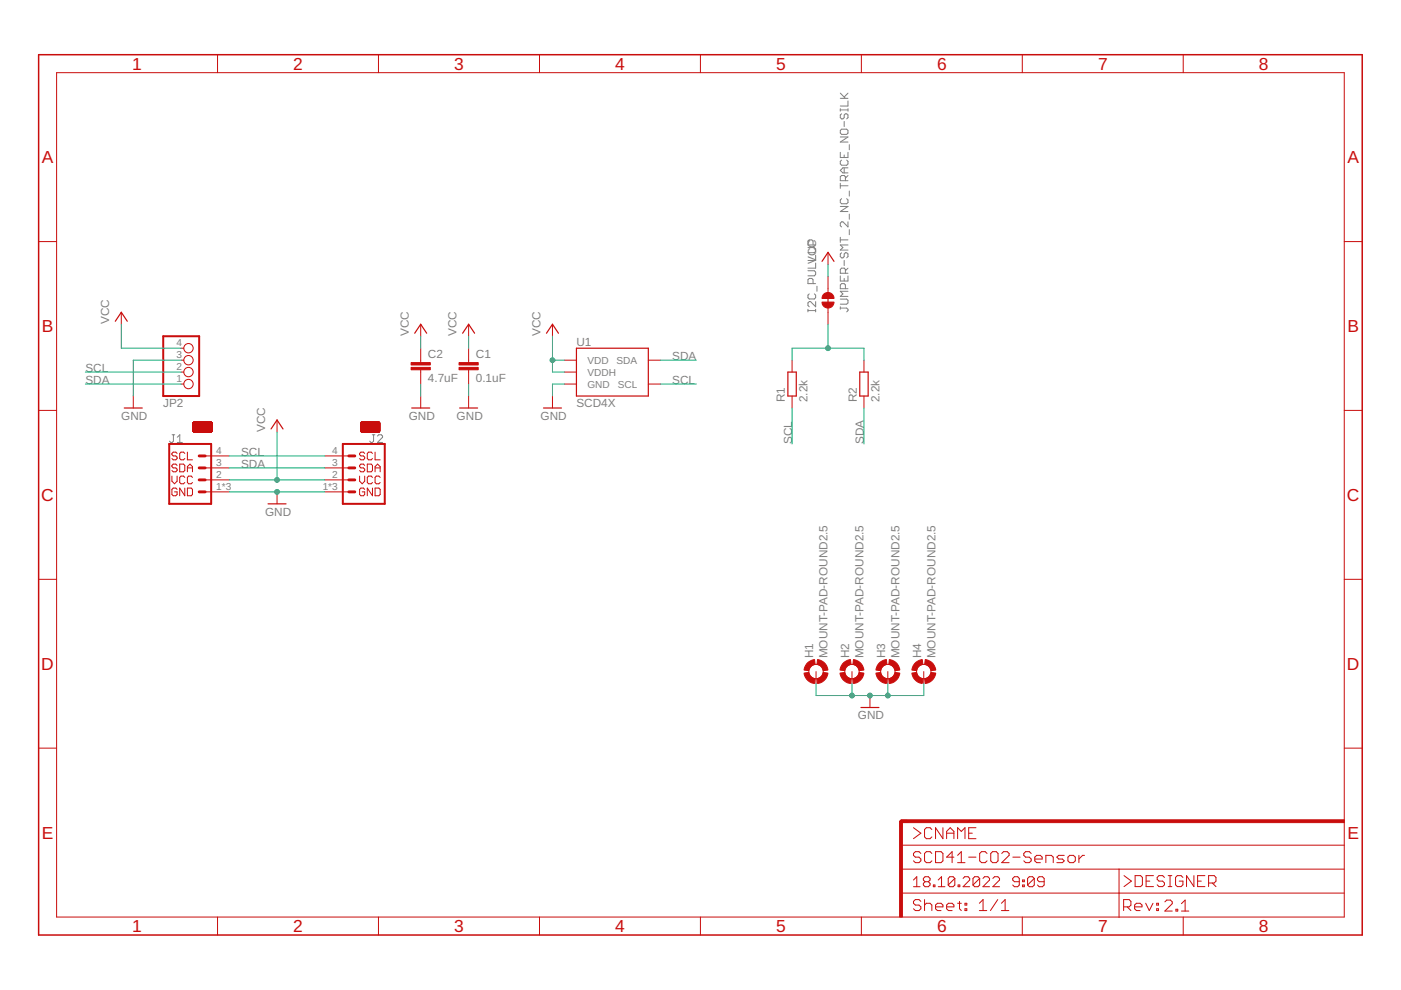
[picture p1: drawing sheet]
<svg xmlns="http://www.w3.org/2000/svg" width="297mm" height="210mm" viewBox="0 0 297 210" stroke-linecap="round" stroke-linejoin="round" font-family="sans-serif">
<g fill="none" stroke="#808080" stroke-width=".21">
<path d="M178.2 19.7l1 1.1M179.8 19.7l-.8 .9M178.2 27.7l.2-.3h1.1l.3 .3v.5l-.3 .3h-1.1l-.2-.3zM178.2 32.3v1.1h1.6v-1.1M178.2 23v.6M178.2 38.9v1M178.2 39.4h1.6M178.2 29h1.6l-1.6 1.1h1.6M178.2 23.3h1.6M178.2 20.8h1.6M178.4 24.1l-.2 .3v.5l.2 .3h.3l.3-.3v-.5l.2-.3h.3l.3 .3v.5l-.3 .3M178.4 34l-.2 .2v.6l.2 .2h1.1l.3-.2v-.6l-.3-.2"/>
<path d="M179 25.8v1M179 32.9v.5M179 35.6v1.1M179.2 38.3v-.8l-.2-.3h-.6l-.2 .3v.8h1.6M179.8 21.4v1.1h-1.6M179.8 23v.6M179.8 37.2l-.6 .6M179.8 35.6h-1.1l-.5 .5 .5 .6h1.1M180.1 30.7v1M171.3 52.5h1.4l.2 .3v.5l-.2 .3h-1.4M171.3 57.4h1.4l.2 .3v.5l-.2 .3h-1.4M172.4 51.9v-.8l-.3-.2h-.5l-.3 .2v.8h1.6"/>
<path d="M172.9 55.8v1.1h-1.6M172.9 54.1v1.1h-1.6M178.2 58.5v1.1h1.6v-1.1M178.2 50.3v1.1M178.2 50.9h1.6M178.2 43.8h1.6l-1.6 1.1h1.6M178.4 42.1l-.2 .3v.5l.2 .3h1.1l.3-.3v-.5l-.3-.3M178.4 53.6l-.2 .2v.6l.2 .3h.3l.3-.3v-.6l.2-.2h.3l.3 .2v.6l-.3 .3M179 55.2v1.1M179 59v.6M179.2 57.9v-.8l-.2-.2h-.6l-.2 .2v.8h1.6M179.8 47v1.1l-1.1-1.1h-.3l-.2 .3v.6l.2 .2"/>
<path d="M179.8 56.9l-.6 .5M179.8 51.9h-1.6l.5 .6-.5 .5h1.6M180.1 40.5v1.1M180.1 45.4v1.1M180.1 48.7v1.1M171.3 65.8h1.6M171.3 65.6v.5M171.6 62.3l-.3 .3v.5l.3 .3h1.1l.2-.3v-.5l-.2-.3M172.4 60.1v-.8l-.3-.3h-.5l-.3 .3v.8h1.6M172.9 63.9v1.1l-1-1.1h-.3l-.3 .3v.6l.3 .2M172.9 65.6v.5M173.2 60.7v1.1"/>
<path d="M178.2 65.3h1.3l.3 .3v.2l-.3 .3M178.2 63.4h1.3l.3 .3v.5l-.3 .3h-1.3M178.2 65v.6M179.2 61.2v-.8l-.2-.3h-.6l-.2 .3v.8h1.6M179.8 61.8h-1.6l.5 .5-.5 .5h1.6M36.5 92.2h.5M36.8 92.2v1.3l-.3 .3h-.3l-.3-.3M37.6 93.8h1.1M37.6 92.7l.5-.5v1.6M78.9 92.2h.6M79.2 92.2v1.3l-.3 .3h-.2l-.3-.3M80 92.5l.3-.3h.5l.3 .3v.2l-1.1 1.1h1.1"/>
</g>
<g fill="none" stroke="#c90d0c" stroke-width=".25">
<path d="M174.3 55.4l1.3-1.9 1.2 1.9M24.4 68.1l1.3-1.9 1.3 1.9M87.9 70.7l1.3-2 1.3 2M98.1 70.7l1.3-2 1.2 2M115.9 70.7l1.2-2 1.3 2M122.2 73.8h15.3v10.2h-15.3zM167 78.9h1.8v5.1h-1.8zM175.6 62.7v1.7M182.3 78.9h1.8v5.1h-1.8zM26.4 86.5h3.8M57.5 91l1.2-2 1.3 2M87.3 86.5h3.8"/>
<path d="M97.5 86.5h3.8M115.2 86.5h3.8M56.8 106.8h3.8M182.5 150h3.9"/>
</g>
<g fill="none" stroke="#c90d0c" stroke-width=".21">
<path d="M12 15.4h273v179h-273zM46.1 11.6v3.8M80.2 11.6v3.8M114.4 11.6v3.8M148.5 11.6v3.8M182.6 11.6v3.8M216.7 11.6v3.8M250.9 11.6v3.8M8.2 51.2h3.8M175.6 53.5v2.5M175.6 58.6v3.4M285 51.2h3.8"/>
<path d="M25.7 66.2v2.5M38.4 76.4h.6M38.4 78.9h.6M38.4 73.8h.6M89.2 68.7v2.6M89.2 73.8v3.1M89.2 78.4v3M99.4 68.7v2.6M99.4 73.8v3.1M99.4 78.4v3M117.1 68.7v2.6M119.7 76.4h2.5"/>
<path d="M119.7 78.9h2.5M137.5 76.4h2.5M167.9 76.4v2.5M175.6 65.3v3.4M183.2 76.4v2.5M8.2 87h3.8M28.3 84v2.5M37.5 98.7l-.2-.3h-.6l-.3 .3v.2l.3 .3h.6l.2 .3v.3l-.2 .2h-.6l-.3-.2M37.5 96.1l-.2-.2h-.6l-.3 .2v.3l.3 .3h.6l.2 .2v.3l-.2 .3h-.6l-.3-.3M38.1 98.4h.8l.3 .3v1.1l-.3 .2h-.8zM38.4 81.4h.6M39.2 96.1l-.3-.2h-.5l-.3 .2v1.1l.3 .3h.5l.3-.3"/>
<path d="M39.7 99.2h1.1M39.7 95.9v1.6h1.1M41 91.5h3.9M41 91.4h4M41 91.4h.2M41 91.3h.1M41 91.2h.1M41 91.1h.1M41 91h.1M41 90.9h.1M41 90.8h.1M41 90.7h.1"/>
<path d="M41 90.6h.1M41 90.5h.1M41 90.4h.1M41 90.3h.1M41 90.1h1.1M41 89.8h4M41 89.8h1.4M41 89.7h1.3M41 89.6h4M41 89.6h3.9M41 89.5h3.9M41 91.6h3.9"/>
<path d="M41.1 89.5h3.7M41.3 91.4h2.7M41.3 91.3h2.7M41.3 91.2h2.7M41.3 91.1h2.7M41.3 90.8h.4M41.3 90.7h.4M41.3 90.6h.4M41.3 90.5h.4M41.3 90.4h.4M41.3 90.3h.4M41.3 91.1h.1"/>
<path d="M41.3 90.9h.4M41.4 90.9h.2M41.5 91h.1M41.5 91.1h.1M41.6 91.1h.2M41.7 91h.1M41.9 91.1h.1M41.9 90.9h.6M41.9 90.8h.7M41.9 90.7h.7M41.9 90.6l.7 .1M41.9 90.6h.6"/>
<path d="M41.9 90.5l.5 .1M41.9 90.5h.4M41.9 90.4h.3M41.9 90.3h.2M41.9 91l.3 .1M42.1 91h-.2M42.1 90.2h-1.1M42.1 90.1h-1.1M42.1 90l-1.1 .1M42.2 90h-1.2M42.2 90.3h.8M42.2 90.1h2.8"/>
<path d="M42.3 91.1h.1M42.3 90.3h.7M42.3 89.9l-1.3 .1M42.3 90.1h2.7M42.3 90v.1M42.3 91h.1M42.3 90.4h.7M42.4 90h.2M42.4 89.7h.1M42.4 91.1h.1M42.4 91h.1M42.4 90.4h.6"/>
<path d="M42.4 89.9h.1M42.4 89.7l.1 .1M42.5 90h.1M42.5 91.1h.7M42.5 89.8h2.5M42.5 89.9h.1M42.6 90.5h.4M42.6 89.7h2.4M42.6 90.9h-.7M42.6 90.8l-.7 .1M42.7 91h.4M42.7 90.5h.3"/>
<path d="M42.7 91h.3M42.7 90h2.3M42.7 90.6h.3M42.7 89.9h2.3M42.7 90.9h.3M42.8 90.9h.2M42.8 90.8h.2M42.8 90.7h.2M43.1 90.8h.4M43.1 90.7h.4M43.1 90.6h.4M43.1 90.5h.4"/>
<path d="M43.1 90.4h.4M43.1 90.3h.4M43.2 90.9h.3M43.2 91.1h.1M43.3 91.1h.1M43.3 91h.1M43.4 91.1h.2M43.5 99.2h5.1M43.5 96.7h5.1M43.5 91h.1M43.5 90.8h-.4M43.7 91h.3"/>
<path d="M43.7 90.9h.3M43.7 90.8h.3M43.7 90.7h.3M43.7 90.6h.3M43.7 90.5h.3M43.7 90.4h.3M43.7 90.3h.3M43.7 90.3h.2M44.1 90.4h.1M44.1 91.4h.9M44.1 91.3h.9M44.1 91.2h.9"/>
<path d="M44.1 91.1h.9M44.1 91l.2 .1M44.1 91h.1M44.1 90.8h.5M44.1 90.7h.5M44.1 90.6h.5M44.1 90.5h.5M44.2 90.9h.4M44.2 90.4h.4M44.2 90.3h-.1M44.2 90.9h.3M44.2 90.4h.3"/>
<path d="M44.3 90.3h-.2M44.3 91.1h.1M44.3 91h.1M44.3 90.2v.1M44.3 90.3l.1 .1M44.4 90.2h.1M44.4 91h.1M44.4 91.1h.1M44.5 91.1h.5M44.5 90.3h.5M44.6 90.8h-.5M44.6 90.3h.4"/>
<path d="M44.6 91h.4M44.7 91h.3M44.7 90.4h.3M44.7 90.9h.3M44.7 90.8h.3M44.7 90.5h.3M44.8 90.7h.2M44.8 90.6h.2M45 90.2h-2.8M45 89.9h-4M58.7 89v2.6M68.9 99.2h5.1"/>
<path d="M68.9 96.7h5.1M76.5 91.4h4M76.5 91.4h.2M76.5 91.3h.2M76.5 91.2h.2M76.5 91.1h.2M76.5 91h.2M76.5 90.9h.2M76.5 90.8h.2M76.5 90.7h.2M76.5 90.6h.2M76.5 90.5h.2"/>
<path d="M76.5 90.4h.2M76.5 90.3h.2M76.5 90.1h1.1M76.5 90h1.2M76.5 89.8h4M76.5 89.8h1.4M76.5 89.7h1.4M76.5 89.7h1.3M76.5 91.5h4M76.5 89.6h4M76.6 91.5h3.9M76.6 89.5h3.8"/>
<path d="M76.6 91.6h3.8M76.8 91.2h2.7M76.8 91.1h2.7M76.8 91l.1 .1M76.9 91.4h2.6M76.9 91.3h2.6M76.9 90.8h.4M76.9 90.7h.4M76.9 90.6h.4M76.9 90.5h.4M76.9 90.4h.4M76.9 90.3h.4"/>
<path d="M76.9 90.9h.3M77 91h.1M77.1 91.1h.1M77.1 91h.1M77.1 91.1h.2M77.2 91h.1M77.3 91h.1M77.3 98.7l-.3-.3h-.5l-.3 .3v.2l.3 .3h.5l.3 .3v.3l-.3 .2h-.5l-.3-.2M77.3 96.1l-.3-.2h-.5l-.3 .2v.3l.3 .3h.5l.3 .2v.3l-.3 .3h-.5l-.3-.3M77.4 90.9h.7M77.4 90.8h.8M77.4 90.7h.8"/>
<path d="M77.4 90.6l.7 .1M77.4 90.6h.7M77.4 90.5l.6 .1M77.4 90.5h.5M77.4 90.4h.4M77.4 90.4h.3M77.4 90.3h.3M77.4 91.1h.1M77.4 90.9h.2M77.5 91l.3 .1M77.5 91h.1M77.6 90.2h-1.1"/>
<path d="M77.7 90.1h-1.2M77.7 90.9h.4M77.7 90h-1.2M77.8 90.2h2.7M77.8 90.3h.7M77.8 90.1h2.7M77.8 89.9l-1.3 .1M77.8 91.1h.1M77.9 90v.1M77.9 90.1h2.6M77.9 98.4h.8l.3 .3v1.1l-.3 .2h-.8zM77.9 91h.1"/>
<path d="M77.9 90.4h.6M77.9 90h.2M77.9 89.7h.2M78 89.7v.1M78 91h.1M78 90.4h.5M78 91.1h.1M78 89.9h.1M78.1 89.8h2.4M78.1 90h.1M78.1 91.1h.6M78.1 89.9h.1"/>
<path d="M78.1 90.5h.4M78.1 89.7h2.4M78.2 90.8l-.8 .1M78.2 89.7h2.3M78.2 90.5h.3M78.2 91h.4M78.3 91h.3M78.3 90h2.2M78.3 89.9h2.2M78.3 90.6h.2M78.3 90.9h.2M78.3 90.8h.2"/>
<path d="M78.3 90.7h.2M78.7 90.7h.4M78.7 90.6h.4M78.7 90.5h.4M78.7 90.4h.4M78.7 90.3h.4M78.7 90.8h.4M78.7 90.9h.4M78.7 90.9h.3M78.8 91.1h.1M78.9 91.1h.1M78.9 91h.1"/>
<path d="M78.9 91.1h.2M79 96.1l-.3-.2h-.6l-.2 .2v1.1l.2 .3h.6l.3-.3M79.1 91h.1M79.1 91h-.1M79.2 91h.3M79.2 90.9h.3M79.2 90.8h.3M79.2 90.7h.3M79.2 90.6h.3M79.2 90.5h.3M79.2 90.4h.3M79.2 90.3h.3"/>
<path d="M79.5 99.2h1.1M79.5 95.9v1.6h1.1M79.7 90.4h.1M79.7 91.4h.8M79.7 91.3h.8M79.7 91.2h.8M79.7 91.1h.8M79.7 91l.1 .1M79.7 91h.1M79.7 90.8h.4M79.7 90.8h.5M79.7 90.7h.5"/>
<path d="M79.7 90.6h.5M79.7 90.5l.5 .1M79.7 90.5h.4M79.7 90.9h.4M79.7 90.4h.4M79.7 90.3h.1M79.8 90.4h.3M79.8 90.3h-.1M79.9 91.1h.1M79.9 91h.1M79.9 90.2v.1M79.9 90.4h.1"/>
<path d="M79.9 90.2h.1M80 91.1h.1M80 90.2h.1M80.1 91.1h.4M80.1 90.3h.4M80.2 90.3h.3M80.2 91h.3M80.2 90.4h.3M80.3 90.9h.2M80.3 90.4h.2M80.3 90.8h.2M80.3 90.5h.2"/>
<path d="M80.3 90.7h.2M80.3 90.6h.2M80.5 89.9h-4M80.5 89.6h-4M89.2 84v2.5M99.4 84v2.5M117.1 84v2.5M119.7 81.4h2.5M137.5 81.4h2.5M167.9 84v2.5M183.2 84v2.5M285 87h3.8"/>
<path d="M36.4 100.9v1.1l.6 .6 .5-.6v-1.1M37.5 103.8l-.2-.3h-.6l-.3 .3v1l.3 .3h.6l.2-.3v-.5h-.5M39.2 101.2l-.3-.3h-.5l-.3 .3v1.1l.3 .3h.5l.3-.3M39.2 103.5v1.6l-1.1-1.6v1.6M39.7 100v-1.1l.6-.5 .5 .5v1.1M39.7 103.5h.8l.3 .3v1l-.3 .3h-.8zM40.8 101.2l-.3-.3h-.5l-.3 .3v1.1l.3 .3h.5l.3-.3M43.5 104.3h5.1M43.5 101.7h5.1M58.7 104.3v2.5M68.9 104.3h5.1M68.9 101.7h5.1"/>
<path d="M76.2 100.9v1.1l.6 .6 .5-.6v-1.1M77.3 103.8l-.3-.3h-.5l-.3 .3v1l.3 .3h.5l.3-.3v-.5h-.5M79 101.2l-.3-.3h-.6l-.2 .3v1.1l.2 .3h.6l.3-.3M79 103.5v1.6l-1.1-1.6v1.6M79.5 103.5h.8l.3 .3v1l-.3 .3h-.8zM79.5 100v-1.1l.6-.5 .5 .5v1.1M80.6 101.2l-.3-.3h-.5l-.3 .3v1.1l.3 .3h.5l.3-.3M8.2 122.8h3.8M285 122.8h3.8M8.2 158.6h3.8M173 142.4v2.5M180.6 142.4v2.5"/>
<path d="M184.4 147.5v2.5M188.2 142.4v2.5M195.9 142.4v2.5M285 158.6h3.8M191 179.2h94M193.7 175.5l1.5 1.2-1.5 1.1M197.6 175.9l-.4-.4h-.8l-.4 .4v1.5l.4 .4h.8l.4-.4M199.9 175.5v2.3l-1.5-2.3v2.3M200.7 177.8v-1.5l.8-.8 .7 .8v1.5M200.7 176.7h1.5M203 177.8v-2.3l.8 .8 .8-.8v2.3M205.4 176.7h.7"/>
<path d="M206.9 175.5h-1.5v2.3h1.5M46.1 194.4v3.8M80.2 194.4v3.8M114.4 194.4v3.8M148.5 194.4v3.8M182.6 194.4v3.8M191 189.4h94M191 184.3h94M193.7 186.6l.7-.7v2.1M193.7 188h1.4M195.2 191.1l-.4-.4h-.7l-.4 .4v.4l.4 .4h.7l.4 .4v.4l-.4 .4h-.7l-.4-.4M195.2 181l-.4-.4h-.7l-.4 .4v.4l.4 .3h.7l.4 .4v.4l-.4 .4h-.7l-.4-.4"/>
<path d="M196 190.7v2.4M196 191.9l.4-.4h.8l.4 .4v1.2M196.1 186.9l-.3 .4v.3l.3 .4h.7l.4-.4v-.3l-.4-.4M196.1 186.9l-.3-.3v-.4l.3-.3h.7l.4 .3v.4l-.4 .3M196.1 186.9h.7M197.6 181l-.4-.4h-.8l-.4 .4v1.5l.4 .4h.8l.4-.4M197.9 187.6h.3v.4h-.3zM198.4 192.3h1.5v-.4l-.4-.4h-.7l-.4 .4v.8l.4 .4h.7M198.4 180.6h1.1l.4 .4v1.5l-.4 .4h-1.1zM198.9 188h1.4M198.9 186.6l.7-.7v2.1M200.7 192.3h1.5v-.4l-.3-.4h-.8l-.4 .4v.8l.4 .4h.8"/>
<path d="M202.2 181.7h-1.5l1.2-1.1v2.3M202.4 186.2v1.4l-.3 .4h-.7l-.4-.4M202.4 186.2l-.3-.3h-.7l-.4 .3v1.4M202.4 186.2l-1.4 1.4M203 191.5h.8M203 182.9h1.6M203 181.4l.8-.8v2.3M203.1 187.6h.4v.4h-.4zM203.4 191.1v1.6l.4 .4M204.2 186.2l.3-.3h.8l.3 .3v.4l-1.4 1.4h1.4M204.6 191.5h.4v.4h-.4zM204.6 192.7h.4v.4h-.4z"/>
<path d="M205.4 181.7h1.5M207.6 193.1h1.6M207.6 191.5l.8-.8v2.4M207.7 186.2l-.4-.3h-.6l-.4 .3v1.4M207.7 186.2v1.4l-.4 .4h-.6l-.4-.4M207.7 186.2l-1.4 1.4M208.4 186.2l.3-.3h.7l.4 .3v.4l-1.4 1.4h1.4M209.3 181l-.4-.4h-.8l-.4 .4v1.5l.4 .4h.8l.4-.4M210.1 181l.3-.4h.8l.4 .4v1.5l-.4 .4h-.8l-.3-.4zM210.5 186.2l.4-.3h.7l.3 .3v.4l-1.4 1.4h1.4M211.5 190.7l-1.5 2.4M212.3 193.1h1.6"/>
<path d="M212.3 191.5l.8-.8v2.4M212.4 181l.4-.4h.8l.4 .4v.4l-1.6 1.5h1.6M214.7 181.7h1.6M216.1 186.9h-1l-.4-.3v-.4l.4-.3h.7l.3 .3v1.4l-.3 .4h-.7l-.4-.4M216.7 194.4v3.8M216.8 187.6h.4v.4h-.4zM216.8 186.6h.4v.3h-.4zM218.6 181l-.4-.4h-.8l-.3 .4v.4l.3 .3h.8l.4 .4v.4l-.4 .4h-.8l-.3-.4M219.3 186.2v1.4l-.4 .4h-.7l-.3-.4M219.3 186.2l-.4-.3h-.7l-.3 .3v1.4M219.3 186.2l-1.4 1.4M219.4 182.1h1.6v-.4l-.4-.3h-.8l-.4 .3v.8l.4 .4h.8"/>
<path d="M221.4 186.9h-1.1l-.3-.3v-.4l.3-.3h.7l.4 .3v1.4l-.4 .4h-.7l-.3-.4M221.7 182.9v-1.5h1.2l.4 .3v1.2M225.6 181.4h-1.1l-.4 .3 .4 .4h.8l.3 .4-.3 .4h-1.2M226.4 181.7l.4-.3h.8l.4 .3v.8l-.4 .4h-.8l-.4-.4zM228.7 181.4v1.5M229.9 181.4h-.4l-.8 .7M237.3 184.3v10.2M238.2 192.3h1.2l.4-.4v-.8l-.4-.4h-1.2v2.4M238.3 185.7l1.6 1.1-1.6 1.2M239 192.3l.8 .8M240.6 192.3h1.5v-.4l-.4-.4h-.8l-.3 .4v.8l.3 .4h.8M240.7 185.7h1.1l.4 .3v1.6l-.4 .4h-1.1z"/>
<path d="M242.9 191.5l.8 1.6 .8-1.6M243 186.8h.8M244.6 185.7h-1.6v2.3h1.6M245.2 191.5h.4v.4h-.4zM245.2 192.7h.4v.4h-.4zM246.9 186l-.4-.3h-.8l-.4 .3v.4l.4 .4h.8l.4 .4v.4l-.4 .4h-.8l-.4-.4M247 191.2l.4-.4h.8l.3 .4v.4l-1.5 1.6h1.5M247.7 188h.8M247.7 185.7h.8M248.1 185.7v2.3M249.3 192.8h.4v.4h-.4zM250.5 193.2h1.6"/>
<path d="M250.5 191.6l.8-.8v2.4M250.8 186l-.4-.3h-.8l-.4 .3v1.6l.4 .4h.8l.4-.4v-.8h-.8M250.9 194.4v3.8M253.1 185.7v2.3l-1.5-2.3v2.3M253.9 186.8h.8M255.5 185.7h-1.6v2.3h1.6M256.2 187.2h1.2l.4-.4v-.8l-.4-.3h-1.2v2.3M257 187.2l.8 .8"/>
<circle cx="40" cy="76.4" r=".99"/>
<circle cx="40" cy="78.9" r=".99"/>
<circle cx="40" cy="73.8" r=".99"/>
<circle cx="40" cy="81.4" r=".99"/>
<circle cx="173" cy="142.4" r="1.52"/>
<circle cx="180.6" cy="142.4" r="1.52"/>
<circle cx="188.2" cy="142.4" r="1.52"/>
<circle cx="195.9" cy="142.4" r="1.52"/>
</g>
<g fill="#c90d0c" stroke="#c90d0c" stroke-width=".21">
<path d="M190.7 174.1h.6v20.3h-.6z"/>
<path d="M191 173.8h94v.6h-94z"/>
<path d="M87.2 77.9h4v.5h-4z"/>
<path d="M87.2 76.9h4v.5h-4z"/>
<path d="M97.3 77.9h4.1v.5h-4.1z"/>
<path d="M97.3 76.9h4.1v.5h-4.1z"/>
</g>
<path d="M42.2 99.2h1.3M42.2 96.7h1.3M74 99.2h1.2M74 96.7h1.2M42.2 101.7h1.3M42.2 104.3h1.3M74 101.7h1.2M74 104.3h1.2M192.3 174.1h-1.3v1.3" fill="none" stroke="#c90d0c" stroke-width=".61"/>
<path d="M8.2 11.6h280.6v186.6h-280.6z" fill="none" stroke="#c90d0c" stroke-width=".32"/>
<g fill="#c90d0c" stroke="#c90d0c" stroke-width=".21">
<path d="M171 140.7l.7-.5 1-.4 .1 1.1-.9 .4-.4 .9-1-.1z" fill-rule="evenodd"/>
<path d="M170.5 142.7l1-.1 .4 .9 .9 .4-.1 1a2.48 2.48 0 0 1-2.2-2.2z" fill-rule="evenodd"/>
<path d="M173.2 143.9l.9-.4 .4-.9 1 .1a2.49 2.49 0 0 1-2.2 2.2z" fill-rule="evenodd"/>
<path d="M173.3 139.8a2.48 2.48 0 0 1 2.2 2.3l-1 .1-.2-.6a1.4 1.4 0 0 0-1.1-.7z" fill-rule="evenodd"/>
<path d="M178.7 140.7l1-.7 .6-.2 .1 1.1-.9 .4-.4 .9-1-.1z" fill-rule="evenodd"/>
<path d="M178.1 142.7l1-.1 .4 .9 .9 .4-.1 1a2.48 2.48 0 0 1-2.2-2.2z" fill-rule="evenodd"/>
<path d="M180.8 143.9l.9-.4 .5-.9 1 .1a2.49 2.49 0 0 1-2.2 2.2z" fill-rule="evenodd"/>
<path d="M181 139.8a2.48 2.48 0 0 1 2.2 2.3l-1 .1-.3-.6a1.4 1.4 0 0 0-1.1-.7z" fill-rule="evenodd"/>
<path d="M186.3 140.7l.6-.5 1-.4 .1 1.1-.8 .4-.5 .9-1-.1z" fill-rule="evenodd"/>
<path d="M185.7 142.7l1-.1 .5 .9 .8 .4-.1 1a2.48 2.48 0 0 1-2.2-2.2z" fill-rule="evenodd"/>
<path d="M188.4 143.9l.9-.4 .5-.9 1 .1a2.48 2.48 0 0 1-2.2 2.2z" fill-rule="evenodd"/>
<path d="M188.6 139.8a2.48 2.48 0 0 1 2.2 2.3l-1 .1-.5-.9-.9-.4z" fill-rule="evenodd"/>
<path d="M193.9 140.7l.6-.5 1-.4 .2 1.1a1.51 1.51 0 0 0-1.4 1.3l-1-.1z" fill-rule="evenodd"/>
<path d="M193.3 142.7l1-.1 .5 .9 .9 .4-.2 1a2.49 2.49 0 0 1-2.2-2.2z" fill-rule="evenodd"/>
<path d="M196 143.9l1-.4 .4-.9 1 .1a2.48 2.48 0 0 1-2.2 2.2z" fill-rule="evenodd"/>
<path d="M196.2 139.8a2.48 2.48 0 0 1 2.2 2.3l-1 .1-.4-.9-1-.4z" fill-rule="evenodd"/>
<path d="M174.6 62.4l1-.4v1.3h-1.3z" fill-rule="evenodd"/>
<path d="M175.6 62a1.26 1.26 0 0 1 1.2 1.3h-1.2z" fill-rule="evenodd"/>
<path d="M174.3 64.1h2.5a1.27 1.27 0 0 1-1.2 1.2 1.27 1.27 0 0 1-1.3-1.2z" fill-rule="evenodd"/>
</g>
<path d="M34.6 71.3h7.6v12.7h-7.6zM35.9 94.1h8.9v12.7h-8.9zM72.7 94.1h8.9v12.7h-8.9z" fill="none" stroke="#c90d0c" stroke-width=".42"/>
<g fill="none" stroke="#0dab76" stroke-width=".21">
<path d="M175.6 56v2.6M18.1 78.9h20.3M25.7 68.7v5.1h12.7M38.4 76.4h-10.1v7.6M89.2 71.3v2.5M99.4 71.3v2.5M117.1 71.3v7.6h2.6M117.1 76.4h2.6M140 76.4h7.6M167.9 76.4v-2.6h15.3v2.6M175.6 68.7v5.1M18.1 81.4h20.3"/>
<path d="M48.6 96.7h20.3M48.6 99.2h20.3M58.7 91.6v10.1M89.2 81.4v2.6M99.4 81.4v2.6M119.7 81.4h-2.6v2.6M140 81.4h7.6M167.9 86.5v7.6M183.2 86.5v7.6M48.6 104.3h20.3M48.6 101.7h20.3M173 144.9v2.6h22.9v-2.6"/>
<path d="M180.6 144.9v2.6M188.2 144.9v2.6"/>
</g>
<g fill="#0dab76" stroke="#0dab76" stroke-width=".21">
<circle cx="188.2" cy="147.5" r=".51"/>
<circle cx="180.6" cy="147.5" r=".51"/>
<circle cx="184.4" cy="147.5" r=".51"/>
<circle cx="58.7" cy="104.3" r=".51"/>
<circle cx="175.6" cy="73.8" r=".51"/>
<circle cx="117.1" cy="76.4" r=".51"/>
<circle cx="58.7" cy="101.7" r=".51"/>
</g>
<g font-size="3.7" fill="#c90d0c">
<text x="28" y="14.8">1</text>
<text x="62.2" y="14.8">2</text>
<text x="96.3" y="14.8">3</text>
<text x="130.4" y="14.8">4</text>
<text x="164.5" y="14.8">5</text>
<text x="198.7" y="14.8">6</text>
<text x="232.8" y="14.8">7</text>
<text x="266.9" y="14.8">8</text>
<text x="8.9" y="34.6">A</text>
<text x="285.7" y="34.6">A</text>
<text x="8.9" y="70.4">B</text>
<text x="285.7" y="70.4">B</text>
<text x="8.8" y="106.2">C</text>
<text x="285.6" y="106.2">C</text>
<text x="8.8" y="142">D</text>
<text x="285.6" y="142">D</text>
<text x="8.9" y="177.8">E</text>
<text x="285.7" y="177.8">E</text>
<text x="28" y="197.6">1</text>
<text x="62.2" y="197.6">2</text>
<text x="96.3" y="197.6">3</text>
<text x="130.4" y="197.6">4</text>
<text x="164.5" y="197.6">5</text>
<text x="198.7" y="197.6">6</text>
<text x="232.8" y="197.6">7</text>
<text x="266.9" y="197.6">8</text>
</g>
<g font-size="2.5" fill="#808080">
<text x="173" y="56" transform="rotate(-90 173 56)">VCC</text>
<text x="23.2" y="68.7" transform="rotate(-90 23.2 68.7)">VCC</text>
<text x="86.7" y="71.3" transform="rotate(-90 86.7 71.3)">VCC</text>
<text x="96.8" y="71.3" transform="rotate(-90 96.8 71.3)">VCC</text>
<text x="114.6" y="71.3" transform="rotate(-90 114.6 71.3)">VCC</text>
<text x="90.7" y="76">C2</text>
<text x="100.9" y="76">C1</text>
<text x="122.2" y="73.3">U1</text>
<text x="142.5" y="76.4">SDA</text>
<text x="18.1" y="78.9">SCL</text>
<text x="18.1" y="81.4">SDA</text>
<text x="90.7" y="81.1">4.7uF</text>
<text x="100.9" y="81.1">0.1uF</text>
<text x="142.5" y="81.4">SCL</text>
<text x="25.7" y="89.1">GND</text>
<text x="34.6" y="86.4">JP2</text>
<text x="86.7" y="89.1">GND</text>
<text x="96.8" y="89.1">GND</text>
<text x="114.6" y="89.1">GND</text>
<text x="122.2" y="86.3">SCD4X</text>
<text x="166.4" y="85.2" transform="rotate(-90 166.4 85.2)">R1</text>
<text x="171.2" y="85.2" transform="rotate(-90 171.2 85.2)">2.2k</text>
<text x="181.7" y="85.2" transform="rotate(-90 181.7 85.2)">R2</text>
<text x="186.5" y="85.2" transform="rotate(-90 186.5 85.2)">2.2k</text>
<text x="56.2" y="91.6" transform="rotate(-90 56.2 91.6)">VCC</text>
<text x="167.9" y="94.1" transform="rotate(-90 167.9 94.1)">SCL</text>
<text x="183.2" y="94.1" transform="rotate(-90 183.2 94.1)">SDA</text>
<text x="51.1" y="96.7">SCL</text>
<text x="51.1" y="99.2">SDA</text>
<text x="56.2" y="109.4">GND</text>
<text x="172.4" y="139.6" transform="rotate(-90 172.4 139.6)">H1</text>
<text x="175.5" y="139.6" transform="rotate(-90 175.5 139.6)">MOUNT-PAD-ROUND2.5</text>
<text x="180" y="139.6" transform="rotate(-90 180 139.6)">H2</text>
<text x="183.1" y="139.6" transform="rotate(-90 183.1 139.6)">MOUNT-PAD-ROUND2.5</text>
<text x="187.7" y="139.6" transform="rotate(-90 187.7 139.6)">H3</text>
<text x="190.7" y="139.6" transform="rotate(-90 190.7 139.6)">MOUNT-PAD-ROUND2.5</text>
<text x="195.3" y="139.6" transform="rotate(-90 195.3 139.6)">H4</text>
<text x="198.3" y="139.6" transform="rotate(-90 198.3 139.6)">MOUNT-PAD-ROUND2.5</text>
<text x="181.9" y="152.5">GND</text>
</g>
<g font-size="2.1" fill="#808080">
<text x="37.4" y="76">3</text>
<text x="37.4" y="73.5">4</text>
<text x="124.6" y="77.1">VDD</text>
<text x="130.7" y="77.1">SDA</text>
<text x="37.4" y="81.1">1</text>
<text x="37.4" y="78.5">2</text>
<text x="124.6" y="82.2">GND</text>
<text x="124.6" y="79.7">VDDH</text>
<text x="131" y="82.2">SCL</text>
<text x="45.8" y="101.4">2</text>
<text x="45.8" y="98.9">3</text>
<text x="45.8" y="96.3">4</text>
<text x="70.4" y="101.4">2</text>
<text x="70.4" y="98.9">3</text>
<text x="70.4" y="96.3">4</text>
<text x="45.8" y="103.9">1*3</text>
<text x="68.4" y="103.9">1*3</text>
</g>
</svg>
